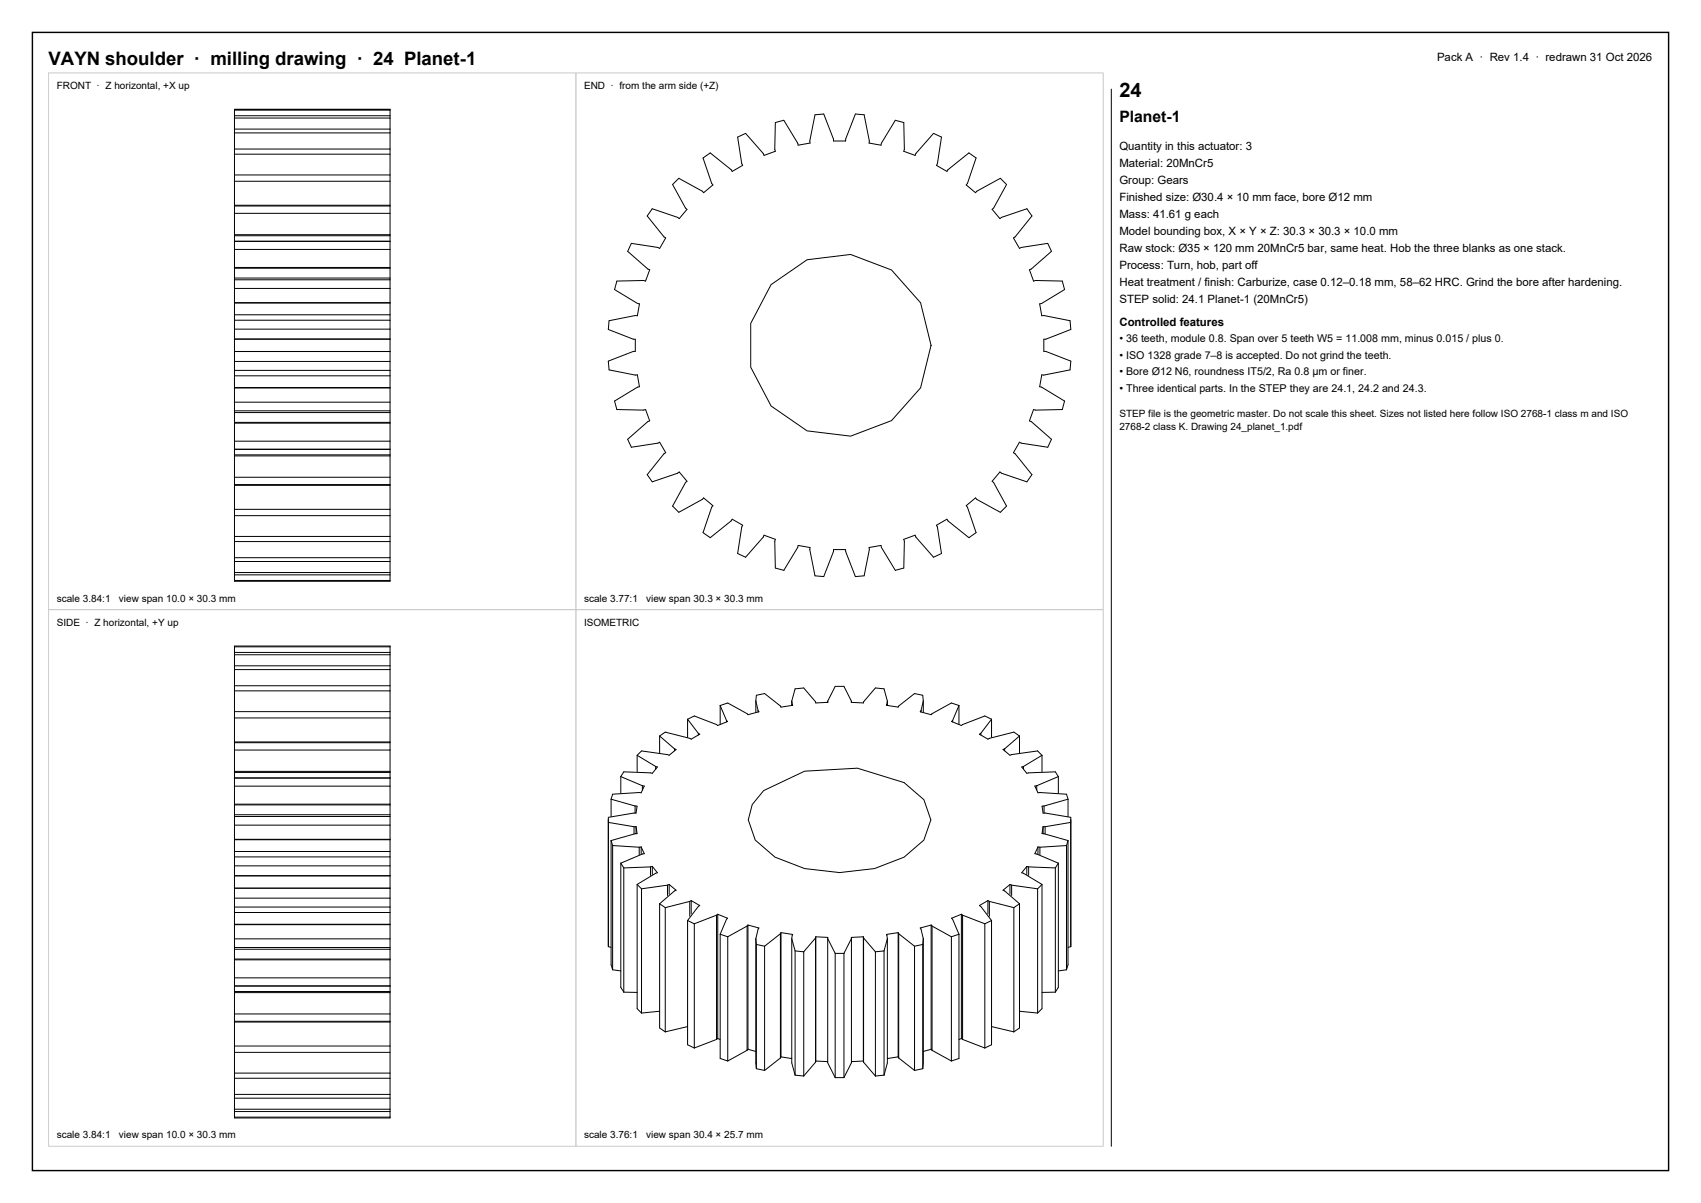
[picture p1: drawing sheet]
<svg xmlns="http://www.w3.org/2000/svg" width="420mm" height="297mm" viewBox="0 0 420 297" stroke-linecap="round" stroke-linejoin="round" font-family="sans-serif">
<path d="M8 8h404v281h-404z" fill="none" stroke="#000" stroke-width=".35"/>
<path d="M12 18h130.2v132.5h-130.2zM142.2 18h130.2v132.5h-130.2zM12 150.5h130.2v132.5h-130.2zM142.2 150.5h130.2v132.5h-130.2z" fill="none" stroke="#ccc" stroke-width=".25"/>
<g fill="none" stroke="#000" stroke-width=".25">
<path d="M57.9 36.8v1.3M57.9 31.9v.9M57.9 28.6v.5M57.9 27.2v-.2h38.4v.2M57.9 27.2v1.4M57.9 29.1v2.8M57.9 32.8v4M57.9 38.1v5.1M57.9 38.1h38.4M57.9 36.8h38.4M57.9 32.8h38.4M57.9 31.9h38.4"/>
<path d="M57.9 29.1h38.4M57.9 28.6h38.4M57.9 27.2h38.4M96.3 36.8v1.3M96.3 31.9v.9M96.3 28.6v.5M96.3 27.2v1.4M96.3 29.1v2.8M96.3 32.8v4M96.3 38.1v5.1M274.4 22v261M57.9 59.6v2"/>
<path d="M57.9 58.2v1.4M57.9 50.9v1.8M57.9 43.2v1.6M57.9 44.8v6.1M57.9 52.7v5.5M57.9 59.6h.1M57.9 59.6h38.4M57.9 58.2h38.4M57.9 57.9h38.4M57.9 52.7h38.4M57.9 50.9h38.4M57.9 50.7h38.4"/>
<path d="M57.9 44.8h38.4M57.9 43.2h38.4M96.3 59.6v2M96.3 58.2v1.4M96.3 50.9v1.8M96.3 43.2v1.6M96.3 44.8v6.1M96.3 52.7v5.5M96.3 59.6h.1M166.1 45.6l1.5-1.6 5.8 3.2 .3 .4 2.3-1.9-.3-.4-2.1-6.3 1.8-1.2 5.1 4.1 .3 .4 2.6-1.5-.3-.4-1-6.6 2-.9 4.4 5 .1 .5 2.9-1.1-.2-.4 .1-6.6 2.1-.6 3.5 5.7 .1 .4 2.9-.5-.1-.5 1.3-6.5 2.2-.1 2.4 6.1v.5h3v-.5l2.4-6.1 2.2 .1 1.3 6.5-.1 .5 2.9 .5 .1-.4 3.5-5.7 2.1 .6 .1 6.6-.2 .4 2.9 1.1 .1-.5 4.4-5 2 .9-1 6.6-.3 .4 2.6 1.5 .3-.4 5.1-4.1 1.8 1.2-2.1 6.3-.3 .4 2.3 1.9 .3-.4 5.8-3.2 1.5 1.6-3.2 5.8-.3 .3 1.9 2.3 .4-.3 6.3-2.2 1.2 1.8-4.1 5.2-.5 .2 1.5 2.6 .5-.2 6.5-1 .9 1.9-5 4.4-.4 .2 1 2.8 .5-.2 6.6 .2 .6 2.1-5.7 3.4-.5 .1 .5 3 .5-.1 6.5 1.3 .2 2.1-6.2 2.4-.5 .1v2.9l.5 .1 6.2 2.4-.2 2.1-6.5 1.3-.5-.1-.5 3 .5 .1 5.7 3.4-.6 2.1-6.6 .2-.5-.2-1 2.8 .4 .2 5 4.4-.9 1.9-6.5-1-.5-.2-1.5 2.6 .5 .2 4.1 5.2-1.2 1.8-6.3-2.2-.4-.3-1.9 2.3 .3 .3 3.2 5.8-1.5 1.6-5.8-3.2-.3-.4-2.3 1.9 .3 .4 2.1 6.3-1.8 1.2-5.1-4.1-.3-.4-2.6 1.5 .3 .4 1 6.6-2 .9-4.4-5-.1-.5-2.9 1.1 .2 .4-.1 6.6-2.1 .6-3.5-5.7-.1-.4-2.9 .5 .1 .5-1.3 6.5-2.2 .1-2.4-6.1v-.5h-3v.5l-2.4 6.1-2.2-.1-1.3-6.5 .1-.5-2.9-.5-.1 .4-3.5 5.7-2.1-.6-.1-6.6 .2-.4-2.9-1.1-.1 .5-4.4 5-2-.9 1-6.6 .3-.4-2.6-1.5-.3 .4-5.1 4.1-1.8-1.2 2.1-6.3 .3-.4-2.3-1.9-.3 .4-5.8 3.2-1.5-1.6 3.2-5.8 .3-.3-1.9-2.3-.4 .3-6.3 2.2-1.2-1.8 4.1-5.2 .5-.2-1.5-2.6-.5 .2-6.5 1-.9-1.9 5-4.4 .4-.2-1-2.8-.5 .2-6.6-.2-.6-2.1 5.7-3.4 .5-.1-.5-3-.5 .1-6.5-1.3-.2-2.1 6.2-2.4 .5-.1v-2.9l-.5-.1-6.2-2.4 .2-2.1 6.5-1.3 .5 .1 .5-3-.5-.1-5.7-3.4 .6-2.1 6.6-.2 .5 .2 1-2.8-.4-.2-5-4.4 .9-1.9 6.5 1 .5 .2 1.5-2.6-.5-.2-4.1-5.2 1.2-1.8 6.3 2.2 .4 .3 1.9-2.3-.3-.3zM57.9 79.1v2.2M57.9 74.8v2.9"/>
<path d="M57.9 69.1v2.1M57.9 66.2v2.4M57.9 61.6v4.6M57.9 68.6v.5M57.9 71.2v3.6M57.9 77.7v1.4M57.9 79.1h38.4M57.9 74.8h38.4M57.9 74.7h38.4M57.9 71.2h38.4M57.9 69.1h38.4M57.9 66.2h38.4"/>
<path d="M57.9 66h38.4M57.9 61.6h38.4M57.9 77.7h38.4M57.9 68.6h38.4M96.3 79.1v2.2M96.3 74.8v2.9M96.3 69.1v2.1M96.3 66.2v2.4M96.3 61.6v4.6M96.3 68.6v.5M96.3 71.2v3.6M96.3 77.7v1.4"/>
<path d="M57.9 99.3v2.1M57.9 92.8v2.9M57.9 89.2v2.2M57.9 83.7v3.1M57.9 81.3v2.4M57.9 86.8v2.4M57.9 91.4v1.4M57.9 95.7v3.6M57.9 99.3h38.4M57.9 95.8h38.4M57.9 95.7h38.4M57.9 91.4h38.4"/>
<path d="M57.9 89.2h38.4M57.9 86.8h38.4M57.9 83.7h38.4M57.9 81.3h38.4M57.9 92.8h38.4M96.3 99.3v2.1M96.3 92.8v2.9M96.3 89.2v2.2M96.3 83.7v3.1M96.3 81.3v2.4M96.3 86.8v2.4M96.3 91.4v1.4"/>
<path d="M96.3 95.7v3.6M57.9 117.8v1.8M57.9 110.9v1.4M57.9 108.9v2M57.9 101.9v2.4M57.9 101.4v.5M57.9 104.3v4.6M57.9 110.9h.1M57.9 112.3v5.5M57.9 119.6v6.1M57.9 119.8h38.4M57.9 119.6h38.4"/>
<path d="M57.9 117.8h38.4M57.9 112.6h38.4M57.9 112.3h38.4M57.9 110.9h38.4M57.9 108.9h38.4M57.9 104.5h38.4M57.9 104.3h38.4M57.9 101.4h38.4M57.9 101.9h38.4M96.3 117.8v1.8M96.3 110.9v1.4M96.3 108.9v2"/>
<path d="M96.3 101.9v2.4M96.3 101.4v.5M96.3 104.3v4.6M96.3 110.9h.1M96.3 112.3v5.5M96.3 119.6v6.1M57.9 137.7v.9M57.9 132.4v1.3M57.9 125.7v1.6M57.9 127.3v5.1M57.9 133.7v4M57.9 138.6v2.8"/>
<path d="M57.9 138.6h38.4M57.9 137.7h38.4M57.9 133.7h38.4M57.9 132.4h38.4M57.9 127.3h38.4M57.9 125.7h38.4M96.3 137.7v.9M96.3 132.4v1.3M96.3 125.7v1.6M96.3 127.3v5.1M96.3 133.7v4M96.3 138.6v2.8"/>
<path d="M57.9 143.3v.2h38.4v-.2M57.9 141.4v.5M57.9 159.7v-.2h38.4v.2M57.9 141.9v1.4M57.9 159.7v1.4M57.9 143.3h38.4M57.9 141.9h38.4M57.9 141.4h38.4M57.9 159.7h38.4M96.3 141.4v.5M96.3 141.9v1.4M96.3 159.7v1.4"/>
<path d="M57.9 175.7v1.6M57.9 169.3v1.3M57.9 164.4v.9M57.9 161.1v.5M57.9 161.6v2.8M57.9 165.3v4M57.9 170.6v5.1M57.9 177.3v6.1M57.9 177.3h38.4M57.9 175.7h38.4M57.9 170.6h38.4M57.9 169.3h38.4"/>
<path d="M57.9 165.3h38.4M57.9 164.4h38.4M57.9 161.6h38.4M57.9 161.1h38.4M96.3 175.7v1.6M96.3 169.3v1.3M96.3 164.4v.9M96.3 161.1v.5M96.3 161.6v2.8M96.3 165.3v4M96.3 170.6v5.1M96.3 177.3v6.1"/>
<path d="M169.8 177.6l2.6 3.5M169.8 177.6l1.6-.8 5.8 2.3 2.5-1-.3-.2M169.8 177.6v4.5M177.8 174.2l1.6 3.7M177.8 174.2l1.9-.6 5 2.8 2.7-.7-.2-.2M177.8 174.2v4.7M179.4 177.9v.3M186.6 173.1l.2-1.4 2-.5 4 3.4 2.9-.5-.1-.2M186.6 173.1l.6 2.4M186.6 173.1v2.8M187.2 175.5v.3M195.5 173.1l.1 .8"/>
<path d="M195.5 173.1l.8-3 2.2-.3 2.9 3.5v.2l3-.1v-.3l1.8-3.6h2.2l1.8 3.6M195.5 173.1v1.1M195.6 173.9v.2M210.2 173.1v.3M219 173.9v.2M219.1 173.1l-.8-3-2.2-.3-2.9 3.5v.2l-3-.1v-.3M219.1 173.1l-.1 .8M219.1 173.1v1.1M227.4 175.5v.3M228 173.1l-.2-1.4-2-.5-4 3.4-2.9-.5 .1-.2M228 173.1l-.6 2.4M228 173.1v2.8"/>
<path d="M235.2 177.9v.3M236.8 174.2l-1.9-.6-5 2.8-2.7-.7 .2-.2M236.8 174.2l-1.6 3.7M236.8 174.2v4.7M244.8 177.6l-1.6-.8-5.8 2.3-2.5-1 .3-.2M244.8 177.6l-2.6 3.5M244.8 177.6v4.5M57.9 198.7v2.4M57.9 192.1v2M57.9 190.7v1.4M57.9 183.4v1.8M57.9 185.2v5.5"/>
<path d="M57.9 192.1h.1M57.9 194.1v4.6M57.9 198.7h38.4M57.9 198.5h38.4M57.9 194.1h38.4M57.9 192.1h38.4M57.9 190.7h38.4M57.9 190.4h38.4M57.9 185.2h38.4M57.9 183.4h38.4M57.9 183.2h38.4M96.3 198.7v2.4"/>
<path d="M96.3 192.1v2M96.3 190.7v1.4M96.3 183.4v1.8M96.3 185.2v5.5M96.3 192.1h.1M96.3 194.1v4.6M150.9 197.3l5.9 1.7M150.9 197.3v4.3M153.3 191.7l5.3 2.3M153.3 191.7v4.1M156.8 199h.5l-.3 1.7-6.8 1.1v.6M156.8 199v1.7"/>
<path d="M157.3 186.5l4.6 2.7M157.3 186.5v4M158.6 194l.5 .1-.8 1.6-7 .4-.4 1.2M158.6 194v1M161.9 189.2l.4 .2-1.2 1.5-7.1-.3-.7 1.1M161.9 189.2v.7M162.9 181.7l3.6 3.2M162.9 181.7v4.1M166.5 184.9l.4 .1-1.7 1.5-6.8-1.1-1.1 1.1M166.5 184.9v.5M172.4 181.1l.4 .2-2.1 1.2-6.4-1.8-1.4 1M172.4 181.1v.4"/>
<path d="M188.6 195.2l10.1-4.8 13-.7 11.5 3.5 4.9 4.2 1.7 5-1.7 5-4.9 4.2-7.3 2.8-8.6 1-8.6-1-7.3-2.8-4.9-4.2-1.7-5 .9-3.8zM242.2 181.1l-.4 .2 2.1 1.2 6.4-1.8 1.4 1M242.2 181.1v.4M248.1 184.9l-.4 .1 1.7 1.5 6.8-1.1 1.1 1.1M248.1 184.9v.5M251.7 181.7l-3.6 3.2M251.7 181.7v4.1M252.7 189.2l-.4 .2 1.2 1.5 7.1-.3 .7 1.1M252.7 189.2v.7M256 194l-.5 .1 .8 1.6 7 .4 .4 1.2M256 194v1M257.3 186.5l-4.6 2.7"/>
<path d="M257.3 186.5v4M257.8 199h-.5l.3 1.7 6.8 1.1v.6M257.8 199v1.7M261.3 191.7l-5.3 2.3M261.3 191.7v4.1M263.7 197.3l-5.9 1.7M263.7 197.3v4.3M57.9 216.2v3.1M57.9 211.6v2.2M57.9 207.3v2.9M57.9 201.6v2.1M57.9 201.1v.5"/>
<path d="M57.9 203.7v3.6M57.9 210.2v1.4M57.9 213.8v2.4M57.9 219.3v2.4M57.9 219.3h38.4M57.9 216.2h38.4M57.9 213.8h38.4M57.9 211.6h38.4M57.9 207.3h38.4M57.9 207.2h38.4M57.9 203.7h38.4M57.9 201.6h38.4"/>
<path d="M57.9 210.2h38.4M57.9 201.1h38.4M96.3 216.2v3.1M96.3 211.6v2.2M96.3 207.3v2.9M96.3 201.6v2.1M96.3 201.1v.5M96.3 203.7v3.6M96.3 210.2v1.4M96.3 213.8v2.4M96.3 219.3v2.4M150.2 202.4v.6l6.4 1.1"/>
<path d="M150.2 202.4v31.3M150.9 207.5l.4 1.3M150.9 207.5v30.7l.4 1.2M151.3 208.8l6.5 .4M151.3 208.8v30.6M153.3 213.1l.7 1.2M153.3 213.1v30.7l.7 1.1M154 214.3v30.6M156.6 204.1v1.8M157 204.1l.3 1.7-6.4 1.7M157 204.1h-.4M157 204.1v1.7"/>
<path d="M157.3 218.4l1.1 1M157.3 218.4v30.6l1.1 1.1M157.8 209.2v1.8M158.3 209.1l.8 1.7-5.8 2.3M158.3 209.1l-.5 .1M158.3 209.1v1.8M158.4 219.4v30.7M160.6 214l-6.6 .3M160.6 214v2.1M161.1 213.9l1.2 1.6-5 2.9M161.1 213.9l-.5 .1M161.1 213.9v2"/>
<path d="M164.8 218.5l-6.4 .9M164.8 218.5v2.6M165.2 218.4l1.7 1.4-4 3.3M165.2 218.4l-.4 .1M165.2 218.4v2.4M249.4 218.4l-1.7 1.4 4 3.3M249.4 218.4l.4 .1M249.4 218.4v2.4M249.8 218.5l6.4 .9M249.8 218.5v2.6M253.5 213.9l-1.2 1.6 5 2.9M253.5 213.9l.5 .1"/>
<path d="M253.5 213.9v2M254 214l6.6 .3M254 214v2.1M256.2 219.4v30.7M256.3 209.1l-.8 1.7 5.8 2.3M256.3 209.1l.5 .1M256.3 209.1v1.8M256.8 209.2v1.8M257.3 218.4l-1.1 1M257.3 218.4v30.6l-1.1 1.1M257.6 204.1l-.3 1.7 6.4 1.7M257.6 204.1h.4"/>
<path d="M257.6 204.1v1.7M258 204.1v1.8M260.6 214.3v30.6M261.3 213.1l-.7 1.2M261.3 213.1v30.7l-.7 1.1M263.3 208.8l-6.5 .4M263.3 208.8v30.6M263.7 207.5l-.4 1.3M263.7 207.5v30.7l-.4 1.2M264.4 202.4v.6l-6.4 1.1M264.4 202.4v31.3M57.9 221.7v2.2"/>
<path d="M57.9 225.3v2.9M57.9 231.8v2.1M57.9 234.4v2.4M57.9 223.9v1.4M57.9 228.2v3.6M57.9 233.9v.5M57.9 236.8v4.6M57.9 221.7h38.4M57.9 223.9h38.4M57.9 228.2h38.4M57.9 228.3h38.4M57.9 231.8h38.4"/>
<path d="M57.9 233.9h38.4M57.9 236.8h38.4M57.9 237h38.4M57.9 225.3h38.4M57.9 234.4h38.4M96.3 221.7v2.2M96.3 225.3v2.9M96.3 231.8v2.1M96.3 234.4v2.4M96.3 223.9v1.4M96.3 228.2v3.6M96.3 233.9v.5"/>
<path d="M96.3 236.8v4.6M150.2 233.1v.6M150.2 233.7l.7 .2M151.3 239.4l2 .3M162.9 223.1l1.4 1M162.9 223.1v30.7l1.4 1M164.3 224.1v30.7M169.8 227.3l1.6 .8M169.8 227.3v30.6l1.6 .8M170.3 222.5v3.7M170.3 222.5l-6 1.6M170.7 222.3v3.3"/>
<path d="M170.7 222.3l-.4 .2M170.7 222.3l2.1 1.3-.4 .2-2.6 3.5M171.4 228.1v30.6M176.9 225.9l-5.5 2.2M176.9 225.9v30.7M177.2 225.7l-.3 .2M177.2 225.7l2.5 1-.3 .2-1.6 3.7M177.2 225.7v30.7M177.8 230.6l1.9 .7M177.8 230.6v30.7l1.9 .6M179.7 231.3v30.6M184.5 228.6l-4.8 2.7"/>
<path d="M184.5 228.6v30.7M184.7 228.4l-.2 .2M184.7 228.4l2.7 .7-.8 2.7M184.7 228.4v30.7M186.6 231.8l.2 1.4M186.6 231.8v30.6l.2 1.4M186.8 233.2l2 .4M186.8 233.2v30.6M188.8 233.6v30.7M192.7 230.5l-3.9 3.1M192.7 230.5v30.7M192.8 230.3l-.1 .2"/>
<path d="M192.8 230.3l2.9 .4-.2 1.1M192.8 230.3v30.6M195.5 231.8l.8 3M195.5 231.8v30.6l.8 3M196.3 234.8l2.2 .2M196.3 234.8v30.6M198.5 235v30.7M201.4 231.6l-2.9 3.4M201.4 231.6v30.6M201.4 231.3v.3M201.4 231.3l3 .1v.3M201.4 231.3v30.7"/>
<path d="M204.4 231.7l1.8 3.7M204.4 231.7v30.7l1.8 3.6M206.2 235.4h2.2M206.2 235.4v30.6M208.4 235.4v30.6M210.2 231.7l-1.8 3.7M210.2 231.7v30.7l-1.8 3.6M213.2 231.3l-3 .1v.3M213.2 231.3v.3M213.2 231.3v30.7M213.2 231.6l2.9 3.4M213.2 231.6v30.6"/>
<path d="M216.1 235v30.7M218.3 234.8l-2.2 .2M218.3 234.8v30.6M219.1 231.8l-.8 3M219.1 231.8v30.6l-.8 3M221.8 230.3l-2.9 .4 .2 1.1M221.8 230.3l.1 .2M221.8 230.3v30.6M221.9 230.5l3.9 3.1M221.9 230.5v30.7M225.8 233.6v30.7M227.8 233.2l-2 .4"/>
<path d="M227.8 233.2v30.6M228 231.8l-.2 1.4M228 231.8v30.6l-.2 1.4M229.9 228.4l-2.7 .7 .8 2.7M229.9 228.4l.2 .2M229.9 228.4v30.7M230.1 228.6l4.8 2.7M230.1 228.6v30.7M234.9 231.3v30.6M236.8 230.6l-1.9 .7M236.8 230.6v30.7l-1.9 .6M237.4 225.7l-2.5 1 .3 .2 1.6 3.7"/>
<path d="M237.4 225.7l.3 .2M237.4 225.7v30.7M237.7 225.9l5.5 2.2M237.7 225.9v30.7M243.2 228.1v30.6M243.9 222.3l-2.1 1.3 .4 .2 2.6 3.5M243.9 222.3l.4 .2M243.9 222.3v3.3M244.3 222.5l6 1.6M244.3 222.5v3.7M244.8 227.3l-1.6 .8M244.8 227.3v30.6l-1.6 .8"/>
<path d="M250.3 224.1v30.7M251.7 223.1l-1.4 1M251.7 223.1v30.7l-1.4 1M263.3 239.4l-2 .3M264.4 233.7l-.7 .2M264.4 233.1v.6M57.9 241.4v2M57.9 243.4v1.4M57.9 250.3v1.8M57.9 258.2v1.6M57.9 243.4h.1M57.9 244.8v5.5"/>
<path d="M57.9 252.1v6.1M57.9 259.8v5.1M57.9 241.4h38.4M57.9 243.4h38.4M57.9 244.8h38.4M57.9 245.1h38.4M57.9 250.3h38.4M57.9 252.1h38.4M57.9 252.3h38.4M57.9 258.2h38.4M57.9 259.8h38.4M96.3 241.4v2"/>
<path d="M96.3 243.4v1.4M96.3 250.3v1.8M96.3 258.2v1.6M96.3 243.4h.1M96.3 244.8v5.5M96.3 252.1v6.1M96.3 259.8v5.1M154 244.9l3.3 .1M162.9 249.7l-4.5 .4M169.8 253.4l-5.5 1.4M176.9 256.6l-5.5 2.1M177.2 256.4l-.3 .2"/>
<path d="M177.2 256.4l.6 .2M184.5 259.3l-4.8 2.6M184.7 259.1l-.2 .2M184.7 259.1l1.9 .5M229.9 259.1l-1.9 .5M229.9 259.1l.2 .2M230.1 259.3l4.8 2.6M237.4 256.4l-.6 .2M237.4 256.4l.3 .2M237.7 256.6l5.5 2.1M244.8 253.4l5.5 1.4M251.7 249.7l4.5 .4"/>
<path d="M260.6 244.9l-3.3 .1M57.9 264.9v1.3M57.9 270.2v.9M57.9 273.9v.5M57.9 275.8v.2h38.4v-.2M57.9 266.2v4M57.9 271.1v2.8M57.9 274.4v1.4M57.9 264.9h38.4M57.9 266.2h38.4M57.9 270.2h38.4M57.9 271.1h38.4"/>
<path d="M57.9 273.9h38.4M57.9 274.4h38.4M57.9 275.8h38.4M96.3 264.9v1.3M96.3 270.2v.9M96.3 273.9v.5M96.3 266.2v4M96.3 271.1v2.8M96.3 274.4v1.4M186.8 263.8l2 .5M192.7 261.2l-3.9 3.1M192.8 260.9l-.1 .3"/>
<path d="M192.8 260.9l2.7 .4M196.3 265.4l2.2 .3M201.4 262.2l-2.9 3.5M201.4 262v.2M201.4 262l3 .1M206.2 266h2.2M213.2 262l-3 .1M213.2 262v.2M213.2 262.2l2.9 3.5M218.3 265.4l-2.2 .3M221.8 260.9l-2.7 .4M221.8 260.9l.1 .3"/>
<path d="M221.9 261.2l3.9 3.1M227.8 263.8l-2 .5"/>
<circle cx="207.3" cy="85.2" r="22.6"/>
</g>
<text font-size="4.9" x="276.4" y="24">24</text>
<text font-size="4.6" x="12" y="16">VAYN shoulder · milling drawing · 24 Planet-1</text>
<text font-size="3.9" x="276.4" y="30">Planet-1</text>
<g font-size="2.8">
<text x="354.8" y="15">Pack A · Rev 1.4 · redrawn 31 Oct 2026</text>
<text x="276.4" y="37">Quantity in this actuator: 3</text>
<text x="276.4" y="41.2">Material: 20MnCr5</text>
<text x="276.4" y="45.4">Group: Gears</text>
<text x="276.4" y="49.6">Finished size: Ø30.4 × 10 mm face, bore Ø12 mm</text>
<text x="276.4" y="53.8">Mass: 41.61 g each</text>
<text x="276.4" y="58">Model bounding box, X × Y × Z: 30.3 × 30.3 × 10.0 mm</text>
<text x="276.4" y="62.2">Raw stock: Ø35 × 120 mm 20MnCr5 bar, same heat. Hob the three blanks as one stack.</text>
<text x="276.4" y="66.4">Process: Turn, hob, part off</text>
<text x="276.4" y="70.6">Heat treatment / finish: Carburize, case 0.12–0.18 mm, 58–62 HRC. Grind the bore after hardening.</text>
<text x="276.4" y="74.8">STEP solid: 24.1 Planet-1 (20MnCr5)</text>
<text x="276.4" y="80.5">Controlled features</text>
</g>
<g font-size="2.6">
<text x="276.4" y="84.5">• 36 teeth, module 0.8. Span over 5 teeth W5 = 11.008 mm, minus 0.015 / plus 0.</text>
<text x="276.4" y="88.6">• ISO 1328 grade 7–8 is accepted. Do not grind the teeth.</text>
<text x="276.4" y="92.7">• Bore Ø12 N6, roundness IT5/2, Ra 0.8 µm or finer.</text>
<text x="276.4" y="96.8">• Three identical parts. In the STEP they are 24.1, 24.2 and 24.3.</text>
</g>
<g font-size="2.5">
<text x="14" y="22">FRONT · Z horizontal, +X up</text>
<text x="144.2" y="22">END · from the arm side (+Z)</text>
<text x="276.4" y="102.9">STEP file is the geometric master. Do not scale this sheet. Sizes not listed here follow ISO 2768-1 class m and ISO</text>
<text x="276.4" y="106.1">2768-2 class K. Drawing 24_planet_1.pdf</text>
<text x="14" y="148.5">scale 3.84:1</text>
<text x="29.4" y="148.5">view span 10.0 × 30.3 mm</text>
<text x="144.2" y="148.5">scale 3.77:1</text>
<text x="159.6" y="148.5">view span 30.3 × 30.3 mm</text>
<text x="14" y="154.5">SIDE · Z horizontal, +Y up</text>
<text x="144.2" y="154.5">ISOMETRIC</text>
<text x="14" y="281">scale 3.84:1</text>
<text x="29.4" y="281">view span 10.0 × 30.3 mm</text>
<text x="144.2" y="281">scale 3.76:1</text>
<text x="159.6" y="281">view span 30.4 × 25.7 mm</text>
</g>
</svg>
